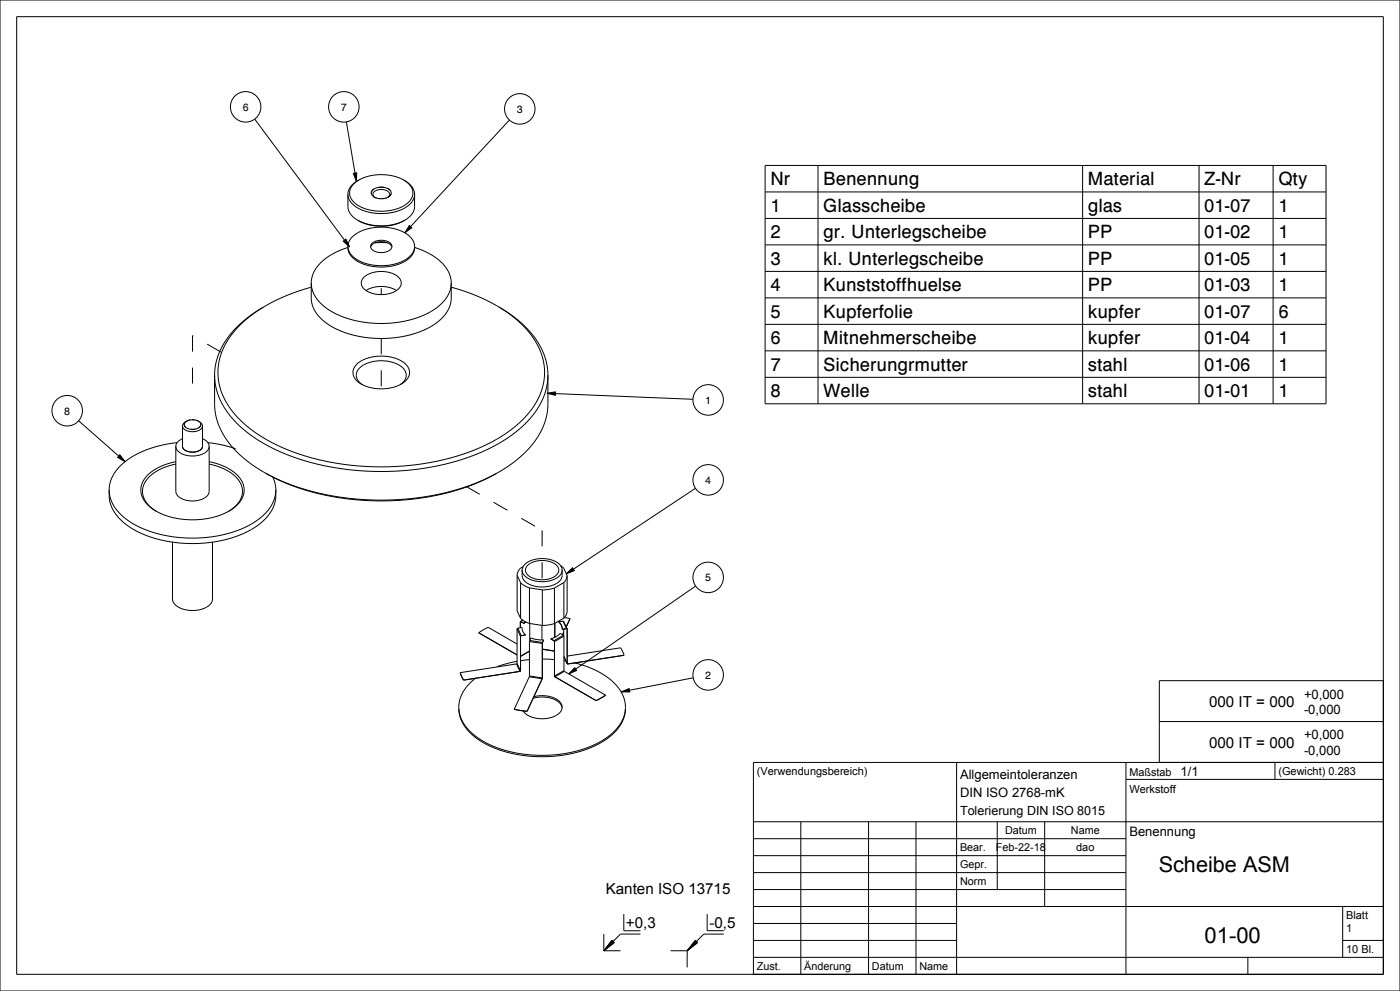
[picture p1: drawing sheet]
<svg xmlns="http://www.w3.org/2000/svg" width="420mm" height="297mm" viewBox="0 0 420 297" stroke-linecap="round" stroke-linejoin="round" font-family="sans-serif">
<g fill="none" stroke="#000" stroke-width=".3">
<path d="M0 0h420v297h-420zM5 5h410v287h-410zM76.4 35.7l28.5 38.3M103.9 36.5l3 17.9M152.8 36l-31.4 33.8M104.4 58.2v3.8l.2 1.2 1 1.4 1.7 1.4M104.4 58.2a6.1 6.1 0 0 0 4.8 5 13.8 13.8 0 0 0 14.2-2.4l.7-1.2 .3-1.4M106 52l1-.2-.1 2.6zM107.3 54.2l-1.2 .8-1 1-.5 1.1-.2 1.1M107.7 53.9l-.4 .3M107.7 53.9a14.8 14.8 0 0 1 13.4 0M111.4 57.8v.3"/>
<path d="M111.4 57.8l.2 .7 .7 .6M111.4 57.8h.1M111.4 58.1h.1M111.4 57.5v.3M111.4 57.5h.1M111.6 57.2l-.2 .3M111.6 57.2h.1M111.9 56.9l-.3 .3M111.9 56.9h.1M112.3 59.1l.1 .1M112.3 56.6l2.1-.5 2.1 .5 .7 .6 .2 .6-.3 .7-.6 .6M112.3 56.6l-.7 .6-.2 .6"/>
<path d="M112.3 56.6l-.4 .3M112.3 59.1h.1M112.3 59l.1 .2M112.4 59.2h.1M112.4 59.2l.2 .1M112.5 59.2h.1M112.6 59.2h.1M112.6 59.2l.4 .2M113.4 59.5h.1M113.4 59.5h.2M113.6 59.5h.1M113.6 59.5h.2"/>
<path d="M113.8 59.5h.1M113.8 59.5h.2M113.8 56.1l-.4 .1M113.8 56.1h.1M113.9 59.5h.1M114 59.5h.1M114.4 56.1h.1M114.4 56.1h-.6M114.4 56.1h.5M114.5 59.6h.1M114.7 59.6h-.2M114.7 59.5v.1"/>
<path d="M114.9 59.5h-.2M114.9 59.5h.1M114.9 56.1h.1M115 59.5h-.1M115 56.1h.1M115 56.1l.2 .1M115.1 59.5h-.1M115.1 59.5h.1M115.2 56.2h.1M115.6 59.4h.1M115.8 59.4h-.2M115.8 59.3v.1"/>
<path d="M115.9 59.3h.1M115.9 59.3h-.1M116 59.3h-.1M116.1 56.4l.4 .2M116.3 59.2h-.1M116.3 59.2h.1M116.3 59.2l-1.9 .4-2-.4M116.3 59.1v.1M116.4 59.1h-.1M116.4 59.1h.1M116.5 59l.4-.7-.3-.7-.9-.6-1.3-.2-1.3 .2-.9 .5-.3 .8 .4 .7M116.5 59l-.2 .1"/>
<path d="M116.5 56.6l.1 .1M116.5 59.1l-.2 .1M116.5 56.6h.1M116.5 56.6l.4 .3M116.7 56.7v.1M116.8 56.8l.1 .1M116.9 58.8l-.4 .3M116.9 58.8h.1M116.9 56.9h.1M116.9 56.9l.2 .3M117.1 58.5l-.2 .3M117.1 58.5h.1"/>
<path d="M117.1 57.2h.1M117.2 57.2h.1M117.2 58.4l-.1 .1M117.3 58.2v.1M117.3 58.2l-.2 .3M117.3 58.1v.1M121.1 53.9l.3 .3M121.4 54.2l1.7 1.5 .7 1.6-.2 1.8-1.2 1.6a13.8 13.8 0 0 1-16.3-.2 3.8 3.8 0 0 1 1.2-6.3M121.4 54.2l1.3 .8 .9 1 .6 1.1 .2 1.1M124.4 58.2v3.8l-.3 1.2-.9 1.4-1.8 1.4M229.5 49.6h168.3v71.4h-168.3zM229.5 57.5h168.3"/>
<path d="M245.4 49.6v71.4M324.8 49.6v71.4M359.7 49.6v71.4M381.9 49.6v71.4M103 72.3l.8-.6 1.1 2.3zM104.3 74.2l-2.6 1-2.4 1.2a10.4 10.4 0 0 0-5.9 8.4M104.3 74.2h.1M104.4 73.9v.4M104.4 73.9l.5-1.9 1.6-1.7a14.8 14.8 0 0 1 16.3 .5l1.1 1.4 .5 1.7M104.4 74.3a6.1 6.1 0 0 0 4.8 4.9 13.8 13.8 0 0 0 14.2-2.4l.7-1.2 .3-1.3M104.4 74.3a7.1 7.1 0 0 0 6 4.9 13.7 13.7 0 0 0 12.7-2.5l.9-1.2 .4-1.2M107.3 66a14.7 14.7 0 0 0 14.1 0"/>
<path d="M107.3 66a15.6 15.6 0 0 0 14.1 0M111.2 74l.1-.7 .7-.7 1-.4 1.4-.2 1.4 .2 1 .4 .6 .7 .2 .8M111.2 74l.3 .7 .7 .5 2.1 .5 2.1-.4 .8-.6 .4-.6M111.2 74l.3-.6 .7-.5 2.2-.5 2.1 .5 .7 .5 .4 .7M116.2 72.7l-3.7 .1M122.8 67.6l.7 .7-2.1 1.5zM124.4 73.9v.4M124.4 74.2a16 16 0 0 1 10.3 7.6l.5 1.4 .2 1.6M229.5 65.5h168.3M229.5 73.4h168.3M79 92a28.2 28.2 0 0 0-14 15.9l-.5 2.2-.1 2.3M93.2 86.1a47.8 47.8 0 0 0-22.5 12.7 18 18 0 0 0-.5 25.1 44 44 0 0 0 21.5 12.8 79.3 79.3 0 0 0 53.9-3.3 32.1 32.1 0 0 0 16.2-14.6 17.9 17.9 0 0 0-3.8-20.1l-1.4-1.4a36.7 36.7 0 0 0-6.9-5.3"/>
<path d="M93.4 84.8v4.5a10.8 10.8 0 0 0 6.7 8.9 32.5 32.5 0 0 0 30.3-1l1.6-1.2a9 9 0 0 0 3.4-6.7v-4.5M93.4 84.8a10.8 10.8 0 0 0 6.7 8.9 32.5 32.5 0 0 0 30.3-1l1.6-1.2a9 9 0 0 0 3.4-6.7M109.2 83.1l2-1.2 2.6-.5 2.9 .2 2.2 .9a2.64 2.64 0 0 1 1.4 2.8 2.64 2.64 0 0 1-2.1 2.2l-2.1 .6-2.3 .2-2.3-.4-1.6-.8a2.4 2.4 0 0 1-.7-4zM118.9 87.1l-1.9-.9-2.6-.3-2.4 .2-2.2 1M135.4 86.1a57 57 0 0 1 14.3 5.9M149.7 92a28.2 28.2 0 0 1 14 15.9l.5 2.2 .2 2.3M229.5 81.3h168.3M229.5 89.3h168.3M229.5 97.2h168.3M64.4 112.4v8.6a21.8 21.8 0 0 0 9 16.6l2.8 2.1 3.5 2.1M64.4 112.4a21.5 21.5 0 0 0 8.4 16.1 59.7 59.7 0 0 0 31.8 12.3 75.5 75.5 0 0 0 45.1-7.9 28.2 28.2 0 0 0 14-15.9l.5-2.2 .2-2.4M107.1 109.1a12.3 12.3 0 0 1 14.7 .1 3.5 3.5 0 0 1-1.3 5.8 12.4 12.4 0 0 1-13.7-1.1l-.7-1.2-.2-1.2 .3-1.2z"/>
<path d="M108.7 115.3l-1.3-1.3-.5-1.6 .5-1.5 1.3-1.3a11 11 0 0 1 12.3 .8 3.1 3.1 0 0 1-1 4.9M164.1 117.9l2.5-.4v1zM164.1 117.9l43.8 1.8M164.4 112.4v8.6a21.8 21.8 0 0 1-9.1 16.6l-2.8 2.1-3.5 2.1M229.5 105.2h168.3M229.5 113.1h168.3M23.6 126.1l13.9 12.3M35.9 136.3l1.6 2.1-2.2-1.3zM52.7 139.1l-4.4 1.4a8 8 0 0 0-5.5 7.1 7.4 7.4 0 0 0 4 5.6M52.7 138.4l-4.7 1.5a8.3 8.3 0 0 0-5.7 7.2 7.8 7.8 0 0 0 4.5 6.1M52.7 133.8l.1 14 .6 .9 1.2 .8 1.5 .5 1.6 .1 1.7-.1 1.5-.5 1.1-.8 .7-.9v-14M52.7 133.8l.4 1 1 1 1.7 .6 1.9 .3 2-.3 1.6-.6 1.1-.9 .3-1.1"/>
<path d="M53.1 132.7a27.7 27.7 0 0 0-17.5 7.5 9.9 9.9 0 0 0-2.9 6.6M54.7 131.5l-1.4 1-.6 1.3M54.7 133.8l.5 .9 1.4 .7 1.7 .1 1.6-.5M54.7 127.7v6.1M54.7 127.7l.3 .6 .6 .5 2.1 .6 2.2-.5 .6-.6 .2-.6M54.7 133.8l.6 .9 1.3 .7 1.7 .1 1.6-.5M55.2 127.2l.5 .8 1.1 .6 1.4 .1 1.3-.4M55.2 127.2v.1M55.2 127.2l.1 .3M55.3 127.5h.1M55.3 127l-.1 .2M55.3 127.5l.1 .3"/>
<path d="M55.3 126.9v.1M55.4 126.7h.1M55.4 127.8h.1M55.4 126.7l-.1 .3M55.5 127.8l.2 .2M55.6 126.4l-.6 .6-.3 .7M55.6 126.5l-.4 .7M55.6 128h.1M55.7 128l.1 .1M55.7 126.4l-.3 .3M55.7 128v.1M55.7 126.4h.1"/>
<path d="M56 126.2h.1M56 126.2l1.7-.4 1.8 .4M56 126.2l-.4 .3M56 126.2l-.4 .2M56.5 126h-.1M56.5 126h.1M56.7 125.9l-.2 .1M56.7 125.9h.1M56.9 125.9h-.2M56.9 125.9h.1M57.1 125.9h-.2M57.2 128.7h.1"/>
<path d="M57.3 128.7h.4M57.3 128.7h.1M57.7 125.8h-.1M57.7 128.7h.1M57.8 125.8h.2M57.8 125.8h-.1M58 125.8h.1M58 125.8h.2M58.2 125.8h.1M58.2 125.8l.2 .1M58.2 128.7h.1M58.2 128.7h-.5"/>
<path d="M58.4 125.9h.1M58.6 128.6l-.4 .1M58.9 126h.1M59 126h.1M59 126l.2 .1M59.2 126.1h.1M59.2 126.1l.3 .1M59.5 126.2l.4 .3M59.5 126.2l.4 .2M59.8 128.1h.1M59.8 128l-.3 .3M59.9 126.5l.3 .7"/>
<path d="M59.9 126.4l.6 .6 .2 .7M60.1 127.8h.1M60.1 127.8l-.3 .2M60.2 127.5l-.1 .3M60.2 127.5v.1M60.2 127v.2M60.2 127h.1M60.2 127.2h.1M60.2 127.2l-.1 .6-.6 .5M60.2 127.2v.3M60.7 133.8l-.2 .6-.6 .6M60.7 127.7v6.1"/>
<path d="M60.8 131.5l1.4 1 .5 1.3M62.4 132.7l4.3 .7 4 1.1M62.8 139.1a12.6 12.6 0 0 1 9.5 6.1 6.1 6.1 0 0 1-2.8 7.4l-.8 .6M62.8 138.4a13.4 13.4 0 0 1 9.9 6.2 6.2 6.2 0 0 1-2.7 7.7l-1.3 .9M32.7 146.8a11.8 11.8 0 0 0 6.5 11.4 39 39 0 0 0 33.4 1.9 15.8 15.8 0 0 0 9.7-9.1l.4-1.7v-2.5M32.7 146.8a12.1 12.1 0 0 0 6.9 9.9 38.7 38.7 0 0 0 36.5 0 12.2 12.2 0 0 0 6.6-9.9M46.8 153.2l.2 .1M46.8 153.2a24.2 24.2 0 0 0 21.9 0M68.7 153.2l-.2 .1M79.7 141.8a74.2 74.2 0 0 0 42.1 8 67.2 67.2 0 0 0 27.2-8M81.7 142.8l.8 2 .2 2M149 141.8a76.6 76.6 0 0 1-44.1 7.6 68.6 68.6 0 0 1-25.2-7.6"/>
<path d="M208.6 146.3l-38.7 25.7M51.7 162.3v17.2a4.1 4.1 0 0 0 4 3.3 7.4 7.4 0 0 0 7.6-2l.4-1.2v-17.2M155.1 172.4v10.7l1.1 2.2M155.1 172.4l1.1 2.3M156.2 174.7l1.1 .8 1.5 .7M156.2 174.7v10.6M156.6 170.9l.3-1.1 .8-.9 1.3-.8 1.6-.5 1.7-.2 1.8 .1 1.7 .4 1.4 .7a2.86 2.86 0 0 1 1.4 2.3M156.6 170.9v1.6a4.5 4.5 0 0 0 4.6 3.3h3.2l1.6-.5 1.2-.6 .8-.7 .5-.8 .1-2.3M156.6 170.9a4.5 4.5 0 0 0 4.6 3.3l2.6 .1 2.5-.7 1.7-1.2 .5-.7 .1-.8M157 169.8l-1.3 1-.6 1.6M158.3 169.4l1-.7 1.4-.5 1.7-.2 1.7 .1 1.5 .5 1.2 .7 .7 .8 .1 1-.7 1.3-1.5 .9-2 .4-2.2-.1-2-.6-1.2-1.1-.4-1.2zM158.8 176.2l3.9 .6"/>
<path d="M158.8 176.2v10.6M162.7 176.8v10.6M166.3 176.2l-3.6 .6M166.3 176.2v10.7M168.1 169.5l1 .8 1 2.2M169.2 174.6v10.6M169.2 174.6l-2.9 1.6M169.9 172l1.8-1.8 .6 .8zM170.1 172.5v10.8l-.3 1-.6 .9M170.1 172.5l-.2 1.1-.7 1M208.7 175.6l-38.1 26.4M155.1 198.2l-6 1.6"/>
<path d="M156.2 185.3l1.1 .9 1.5 .6M158.8 197.7l-2.6 .3M158.8 186.8l3.9 .6M162.7 197.5l3.6 .2M166.3 186.9l-3.6 .5M169.2 185.2l-2.9 1.7M169.2 198l.6 .1M172.3 198.6a21.6 21.6 0 0 1 14.1 8.8l1 2.4 .2 2.6M137.6 212.4a12.1 12.1 0 0 0 6.5 9.7 39 39 0 0 0 33.4 1.9 15.8 15.8 0 0 0 9.7-9.1l.4-2.5M137.6 212.4a12.5 12.5 0 0 0 6.8 9.4 38.8 38.8 0 0 0 36.5 0 12.5 12.5 0 0 0 6.7-9.4M142.7 203.2v.1a11 11 0 0 0-5.1 9.1M159.9 209.3l2.9-.4 2.8 .5 2.2 1.2 .6 .7 .2 .9"/>
<path d="M160.1 208.8l3.1-.3 2.9 .6 1.9 1.3 .5 .9 .1 .9M168.6 212.2l-.4 1.1-1.2 1-1.6 .7-2 .4-2.1-.1-1.8-.4-1.6-.8-.9-1M172.4 200.1l.6 .8-2.4 1.1zM186.3 207.4l2.4-1 .2 1zM208 203.1l-21.7 4.3M347.8 216.3h67.2M415 204h-67.2v24.5M287 228.5v63.5M337.8 233.6h77.2M337.8 228.5v63.5M382.5 228.5v5.1M415 228.5h-189v63.5"/>
<path d="M226 246.3h189M226 251.4h111.8M226 256.4h111.8M240.2 246.3v45.7M260.6 246.3v45.7M274.8 246.3v45.7M299.2 246.3v20.3M313.4 246.3v25.4M181.1 279.9v5M187.1 273.9v5h5M192.1 279.9h-6l-2.2 2.2M212.1 274v4.9h5"/>
<path d="M217.1 280h-6l-2.1 2.1M226 261.5h111.8M226 266.6h111.8M226 271.7h189M226 276.8h61M402.8 271.7v15.2M181.1 284.9h5M183.6 281.8l.7 .7-3.2 2.4zM183.7 281.9l-2.6 3M183.8 282l-2.7 2.9M183.9 282.1l-2.8 2.8M184 282.2l-2.9 2.7"/>
<path d="M184.1 282.3l-3 2.6M184.2 282.4l-3.1 2.5M201.2 284.9h5M206.2 284.9l-.1 5M208.6 281.8l.7 .7-3.1 2.4zM208.7 281.9l-2.5 3M208.8 282l-2.6 2.9M208.9 282.1l-2.7 2.8M209 282.2l-2.8 2.7M209.1 282.3l-2.9 2.6M209.2 282.4l-3 2.5M226 281.8h61"/>
<path d="M226 286.9h189M374.4 286.9v5.1M402.8 281.8h12.2"/>
<circle cx="73.7" cy="32" r="4.6"/>
<circle cx="103.1" cy="32" r="4.6"/>
<circle cx="155.9" cy="32.6" r="4.6"/>
<circle cx="212.5" cy="119.9" r="4.6"/>
<circle cx="20.2" cy="123.1" r="4.6"/>
<circle cx="212.5" cy="143.8" r="4.6"/>
<circle cx="212.5" cy="173" r="4.6"/>
<circle cx="212.5" cy="202.3" r="4.6"/>
</g>
<path d="M106 52l1-.2-.1 2.6zM103 72.3l.8-.6 1.1 2.3zM122.8 67.6l.7 .7-2.1 1.5zM164.1 117.9l2.5-.4v1zM35.9 136.3l1.6 2.1-2.2-1.3zM169.9 172l1.8-1.8 .6 .8zM172.4 200.1l.6 .8-2.4 1.1zM186.3 207.4l2.4-1 .2 1z" fill="#000"/>
<path d="M114.4 86.3v2M57.7 100.6v18M66.3 105.5l-8.6-4.9M114.4 101.4v15M139.8 145.7l22.8 13.2M162.6 158.9v14.8" fill="none" stroke="#000" stroke-width=".3" stroke-dasharray="4.8 4.8" stroke-linecap="butt"/>
<!-- layer: 02___PRT_ALL_AXES -->
<g fill="none" stroke="#000" stroke-width=".3">
<path d="M143.6 189.6l2.8-1.6 8.7 5M143.6 189.6l11.5 6.7M143.6 189.6h.1M154.9 199l-16.9 2.6M154.9 199l1.1 2.2M155.1 198.8l-.2 .2M155.1 198.8l1.1 2.2M155.1 188.5l1.1 2.2M155.1 188.5v10.3M155.3 188.3l1.4-.2-.1 .2M155.3 188.3l-.2 .2M155.3 188.3l1.1 2.2"/>
<path d="M156.1 186.4h.1M156.1 186.4v1.7M156.1 186.3v.1M156.1 186.3h.2M156.2 190.7h.1M156.2 190.7v10.3M156.3 186.3h.1M156.3 186.3l.9 .5M156.4 190.5h.1M156.4 190.5l-.2 .2M156.6 188.3h.1M156.6 188.3l.3 1.1 .8 .9"/>
<path d="M156.9 185.8l-.8 .5M156.9 185.9l-.8 .5M157.2 186.8h.1M157.5 186.6l.2-.2-.5 .4zM157.7 190.3l-1.3 .2M157.7 190.3h.1M158.8 192.3l3.9 .6M158.8 192.3v10.3M158.8 195.1l-2.6 1.6M158.8 195.2l-2.6 1.5M158.9 192l-.1 .3M158.9 192l3.9 .5"/>
<path d="M158.9 186.9v5M162.6 187.4v4.4M162.7 192.8v.1M162.7 194.6l3.6 .6M162.7 194.5l3.6 .6M162.7 192.8v10.4M162.8 192.5l-.1 .1M162.8 192.6l-.1 .2M162.8 192.5v.1M163.1 191.8l-2-.1-1.9-.5-.3 .8M163.1 191.8h.1M163.1 191.8l-.3 .8"/>
<path d="M165.2 191.5l1 .5M165.2 191.5h.1M166.2 192h.1M166.2 192l.1 .3M166.3 192.3h.1M166.3 192.3v10.3M166.4 186.8v4.2M167.6 186.4l.8 .9 .2 1M167.6 186.4h.1M168.6 188.6h.1M168.6 188.3v.3M168.6 188.3h.1"/>
<path d="M168.9 186.2l1.2 2.3M168.9 186.2l-1.3 .2M168.9 186.2l1 2.2M169 190.4l.2 .3M169 190.4l-.9-.6-1.2 1-1.7 .7M169 190.4l-2.8 1.6M169.1 188.5v2M169.1 189.5l-.3 .7M169.2 196.8l1 2.1M169.2 190.7v10.3M169.2 190.7l-2.9 1.6M169.3 185.1l1.7 .3"/>
<path d="M169.9 188.4l.2 .1M169.9 188.4l.3 .1M169.9 188.4l-1.3 .2M169.9 188.4h.1M170.1 188.5h.1M170.2 198.9h-.1M170.2 188.5h-.1M170.2 198.6l.1 .4M170.2 188.5l-.1 10.4M170.2 198.9l.1 .1M170.3 199h.1M171 185.4h.1"/>
<path d="M171 185.4l-1.1 2.5M187.2 196.4l-1-2.3-16 2.5M187.2 196.4l-16.9 2.6M187.2 196.4h.1M138 201.6l1.1 2.2M138 201.6h.1M138.1 201.6h.1M139.1 203.8h.1M154.3 212.6l3.8 .6M154.3 212.6h.1M156 201.2l-16.9 2.6M156 201.2h.1"/>
<path d="M156.2 201l-.2 .2M156.2 201h.1M158.1 213.2h.1M158.8 202.8l3.8 .6M158.8 202.8l-4.5 9.8M158.8 202.6v.2M158.8 202.6l3.9 .6M162.6 203.4h.1M162.6 203.4l-4.5 9.8M162.7 203.2l-.1 .2M162.7 203.2h.1M166.3 202.6h.1"/>
<path d="M166.3 202.6l.2 .2M166.5 202.8h.1M166.5 202.8l12.3 7.2M169.2 201l.1 .2M169.2 201l-2.9 1.6M169.3 201.2l12.4 7.1M169.3 201.2l-2.8 1.6M178.8 210h.1M181.7 208.3h.1M181.7 208.4l-2.9 1.6M181.7 208.3v.1"/>
</g>
<text font-size="6.6" x="361.4" y="282.5">01-00</text>
<text font-size="6.5" x="347.6" y="261.4">Scheibe ASM</text>
<g font-size="5.5">
<text x="231.1" y="55.5">Nr</text>
<text x="247" y="55.5">Benennung</text>
<text x="326.4" y="55.5">Material</text>
<text x="361.3" y="55.5">Z-Nr</text>
<text x="383.5" y="55.5">Qty</text>
<text x="231.1" y="63.5">1</text>
<text x="247" y="63.5">Glasscheibe</text>
<text x="326.4" y="63.5">glas</text>
<text x="361.3" y="63.5">01-07</text>
<text x="383.5" y="63.5">1</text>
<text x="231.1" y="71.4">2</text>
<text x="247" y="71.4">gr. Unterlegscheibe</text>
<text x="326.4" y="71.4">PP</text>
<text x="361.3" y="71.4">01-02</text>
<text x="383.5" y="71.4">1</text>
<text x="231.1" y="79.4">3</text>
<text x="247" y="79.4">kl. Unterlegscheibe</text>
<text x="326.4" y="79.4">PP</text>
<text x="361.3" y="79.4">01-05</text>
<text x="383.5" y="79.4">1</text>
<text x="231.1" y="87.3">4</text>
<text x="247" y="87.3">Kunststoffhuelse</text>
<text x="326.4" y="87.3">PP</text>
<text x="361.3" y="87.3">01-03</text>
<text x="383.5" y="87.3">1</text>
<text x="231.1" y="95.2">5</text>
<text x="247" y="95.2">Kupferfolie</text>
<text x="326.4" y="95.2">kupfer</text>
<text x="361.3" y="95.2">01-07</text>
<text x="383.5" y="95.2">6</text>
<text x="231.1" y="103.2">6</text>
<text x="247" y="103.2">Mitnehmerscheibe</text>
<text x="326.4" y="103.2">kupfer</text>
<text x="361.3" y="103.2">01-04</text>
<text x="383.5" y="103.2">1</text>
<text x="231.1" y="111.1">7</text>
<text x="247" y="111.1">Sicherungrmutter</text>
<text x="326.4" y="111.1">stahl</text>
<text x="361.3" y="111.1">01-06</text>
<text x="383.5" y="111.1">1</text>
<text x="231.1" y="119">8</text>
<text x="247" y="119">Welle</text>
<text x="326.4" y="119">stahl</text>
<text x="361.3" y="119">01-01</text>
<text x="383.5" y="119">1</text>
</g>
<g font-size="4.6">
<text x="362.7" y="211.9">000 IT = 000</text>
<text x="362.7" y="224.1">000 IT = 000</text>
</g>
<g font-size="4.5">
<text x="181.7" y="267.8">Kanten ISO 13715</text>
<text x="187.8" y="278.1">+0,3</text>
<text x="212.8" y="278.1">-0,5</text>
</g>
<g font-size="3.9">
<text x="391.2" y="209.4">+0,000</text>
<text x="391.2" y="213.9">-0,000</text>
<text x="391.2" y="221.6">+0,000</text>
<text x="391.2" y="226.1">-0,000</text>
<text x="288" y="233.6">Allgemeintoleranzen</text>
<text x="354.2" y="232.5">1/1</text>
<text x="288" y="239">DIN ISO 2768-mK</text>
<text x="338.8" y="250.6">Benennung</text>
</g>
<text font-size="3.8" x="288" y="244.2">Tolerierung DIN ISO 8015</text>
<g font-size="3.3">
<text x="227" y="232.3">(Verwendungsbereich)</text>
<text x="338.8" y="232.5">Maßstab</text>
<text x="383.5" y="232.3">(Gewicht) 0.283</text>
<text x="338.8" y="237.8">Werkstoff</text>
<text x="301.5" y="250.1">Datum</text>
<text x="321.3" y="250.1">Name</text>
<text x="288" y="255.1">Bear.</text>
<text x="298.8" y="255.1">Feb-22-18</text>
<text x="322.8" y="255.2">dao</text>
<text x="288" y="260.2">Gepr.</text>
<text x="288" y="265.3">Norm</text>
<text x="403.8" y="275.5">Blatt</text>
<text x="403.8" y="279.3">1</text>
<text x="403.8" y="285.7">10 Bl.</text>
<text x="227" y="290.7">Zust.</text>
<text x="241.3" y="290.7">Änderung</text>
<text x="261.6" y="290.7">Datum</text>
<text x="275.8" y="290.7">Name</text>
</g>
<g font-size="3.2">
<text x="72.8" y="33.2">6</text>
<text x="102.3" y="33.2">7</text>
<text x="155.1" y="33.8">3</text>
<text x="19.3" y="124.2">8</text>
<text x="211.6" y="121">1</text>
<text x="211.6" y="145">4</text>
<text x="211.6" y="174.2">5</text>
<text x="211.6" y="203.4">2</text>
</g>
</svg>
